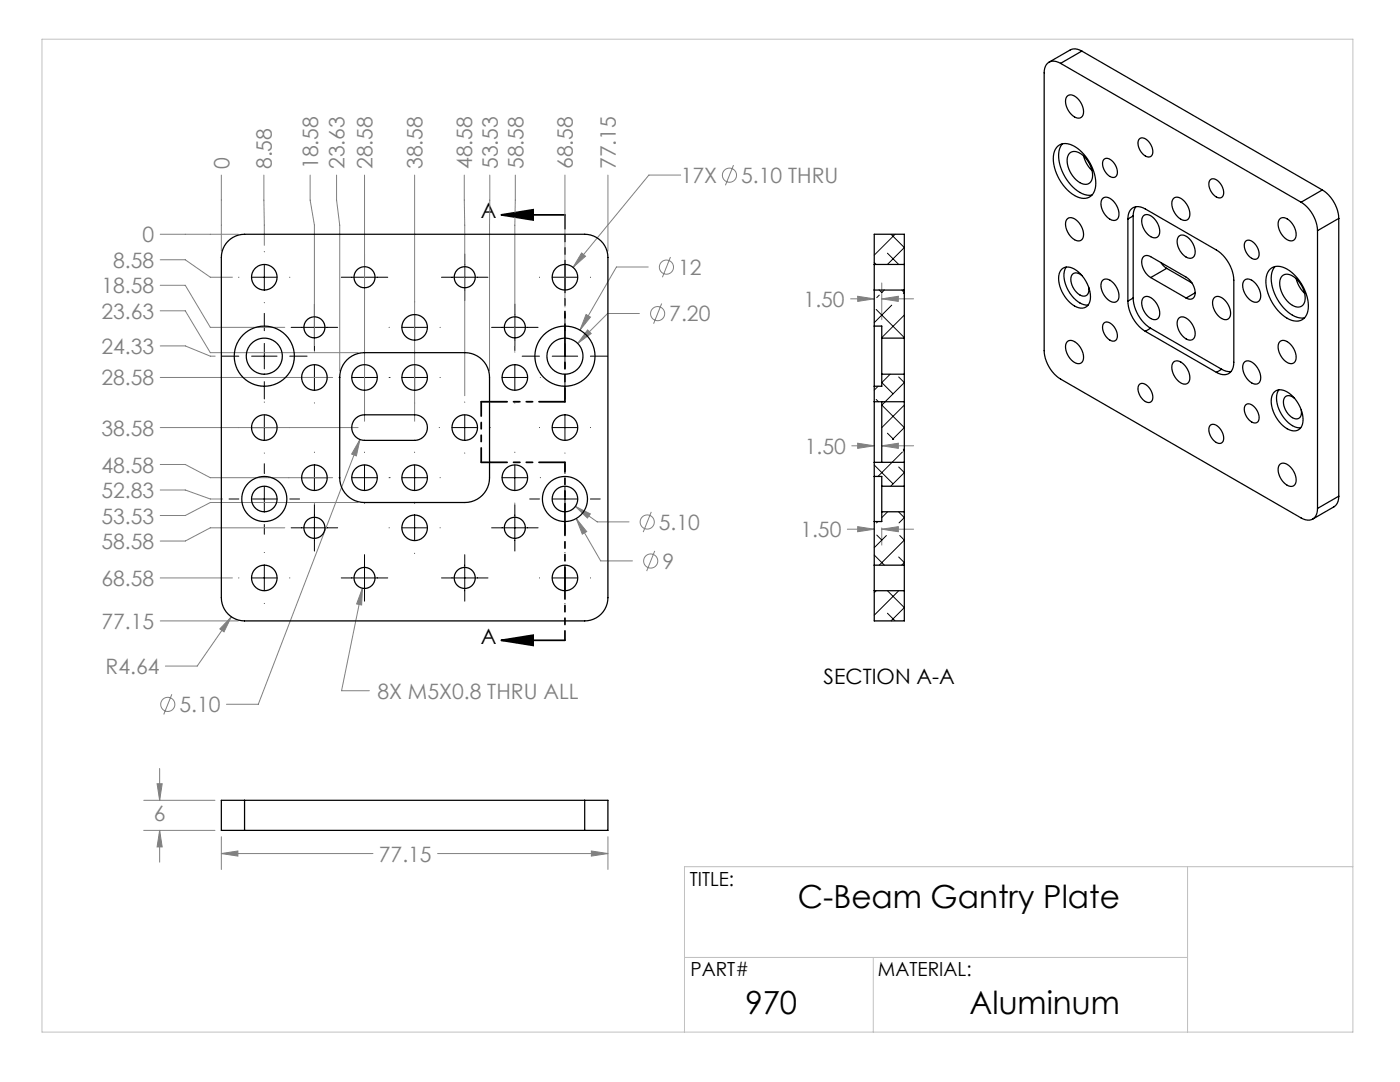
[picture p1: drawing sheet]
<svg xmlns="http://www.w3.org/2000/svg" width="279mm" height="216mm" viewBox="0 0 279 216" stroke-linecap="round" stroke-linejoin="round" font-family="sans-serif">
<g fill="none" stroke="#808080" stroke-width=".2">
<path d="M44.2 34.9v15.2M52.7 34.9v14.1M61.9 34.9v5l.8 5v24.1M67.2 34.9v5l.6 5v29.1M72.7 34.9v49.2M82.7 34.9v49.2M92.7 34.9v44.1M97.7 34.9v39.1M102.8 34.9l-.1 34.1M112.7 34.9v26.4M121.3 34.9v15.2M135.8 34.9h-6.3l-15.1 18.4"/>
<path d="M146.4 32.9l-1.6 4.1M32 46.7h15.5M32 51.8h5l5 3.5h4.4M32 56.9h5l5 8.4h14.8M116.1 50.5l.8 .6-2.5 2.2zM129.4 53.3h-6.4l-7.3 12.6M133.8 51.3l-1.6 4M169.8 59.6h4.7M171.2 59.1l3.3 .5-3.3 .5zM176 59.6l3.3-.5v1zM176 56.5v7.3M176 59.6h6.3"/>
<path d="M32 69h5l5 2.1h.9M32 62h5l5 8.4h29.4M32 75.3h34.4M117 62.8l.8 .5-2.1 2.6zM117.3 65.8l.7 .7-2.7 2zM127.6 62.6h-6.3l-6 5.9M132 60.6l-1.6 4M32 92.7h5l5 2.6h24.4M32 97.8h5l5 1.8h2.4M32 85.3h39.5M71.8 87.7l-.7 3.3-.9-.4zM71.8 87.7l-20.3 52.8h-6.3"/>
<path d="M170 89h4.5M171.2 88.4l3.3 .6-3.3 .5zM176 89l3.3-.6v1.1zM176 89h6.3M32 115.3h14.4M56.8 105.3h-14.8l-5 2.7h-5M71.4 100.3h-29.4l-5 2.6h-5M72.3 117.4l-.1 3.3-1-.2zM72.3 117.4l-4.1 20.4h5.5M114.8 101l3 1.5-.6 .9zM114.8 101l4.4 3.1h6.3M115 103.5l2.1 2.6-.9 .5z"/>
<path d="M115 103.5l4.9 8.4h6.3M130 102.1l-1.6 4.1M130.7 109.9l-1.6 4.1M169.1 105.6h5.4M171.2 105.1l3.3 .5-3.3 .5zM176 105.6l3.3-.5v1zM176 105.3v3.5M176 105.6h6.3M32 123.9h15.5M34.3 138.5l-1.6 4.1M46.2 123.1l-1.5 3-.8-.6zM46.2 123.1l-6.8 9.8h-6.4"/>
<path d="M28.7 159.7h14.2M31.4 156.4h1l-.5 3.3zM31.9 153.3v6.4M28.7 165.7h14.2M31.9 165.7l.5 3.3h-1zM31.9 165.7v6.3M44.2 170.3l3.3-.5v1zM44.2 167v6.5M44.2 170.3h30.2M87.3 170.3h34M118 169.8l3.3 .5-3.3 .5zM121.3 167v6.5"/>
<circle cx="145.6" cy="35" r="1.41"/>
<circle cx="133" cy="53.3" r="1.41"/>
<circle cx="131.2" cy="62.6" r="1.41"/>
<circle cx="129.2" cy="104.2" r="1.41"/>
<circle cx="129.9" cy="111.9" r="1.41"/>
<circle cx="33.5" cy="140.6" r="1.41"/>
</g>
<path d="M100 42.9l6.4-1v2zM100 42.9h12.7M100 127.8l6.4-1.1v2.1zM100 127.8h12.7" fill="none" stroke="#000" stroke-width=".35"/>
<g fill="none" stroke="#000" stroke-width=".2">
<path d="M47.7 55.3h.1M50.2 55.3h5.1M52.7 50.2h.1M52.7 52.8v5.1M57.8 55.3h.1M68.1 55.3h9.3M72.7 50.7v9.3M88.1 55.3h9.3M92.7 50.7v9.3M107.7 55.3h.1M110.2 55.3h5.1M112.7 50.2h.1"/>
<path d="M112.7 52.8v5.1M117.8 55.3h.1M44.2 71.1h3.5M50.2 71.1h5.1M52.7 60.4h.1M52.7 62.5v3.5M52.7 68.5v5.1M52.7 76.2v3.4M57.7 75.3h.1M57.8 71.1h3.5M58.1 65.3h9.3M60.2 75.3h5.1"/>
<path d="M62.7 60.7v9.3M62.7 70.2h.1M62.7 72.8v5.1M67.7 75.3h.1M67.8 75.3h.1M70.2 75.3h5.1M72.7 70.2h.1M72.7 72.8v5.1M77.7 75.3h.1M77.7 65.3h.1M77.8 75.3h.1M80.2 75.3h5.1"/>
<path d="M80.2 65.3h5.1M82.7 60.2h.1M82.7 62.8v5.1M82.7 70.2h.1M82.7 70.4h.1M82.7 72.8v5.1M87.8 75.3h.1M87.8 65.3h.1M97.7 75.3h.1M98.1 65.3h9.3M100.2 75.3h5.1M102.7 60.7v9.3"/>
<path d="M102.7 70.2h.1M102.7 72.8v5.1M104.2 71.1h3.5M107.8 75.3h.1M110.2 71.1h5.1M112.7 60.4h.1M112.7 62.5v3.5M112.7 68.5v5.1M112.7 76.2v3.4M117.8 71.1h3.5M45.7 99.6h2M47.7 85.3h.1"/>
<path d="M50.2 85.3h5.1M50.2 99.6h5.1M52.7 80.2h.1M52.7 82.8v5.1M52.7 90.4h.1M52.7 92.5v2M52.7 97v5.1M57.7 95.3h.1M57.8 85.3h.1M57.8 99.6h2M60.2 95.3h5.1M62.7 80.4h.1"/>
<path d="M62.7 90.2h.1M62.7 92.8v5.1M67.7 95.3h.1M67.8 95.3h.1M70.2 95.3h5.1M72.7 80.4h.1M72.7 90.2h.1M72.7 92.8v5.1M77.7 95.3h.1M77.8 95.3h.1M80.2 95.3h5.1M82.7 80.4h.1"/>
<path d="M82.7 90.2h.1M82.7 92.8v5.1M87.7 85.3h.1M87.8 95.3h.1M90.2 85.3h5.1M92.7 80.2h.1M92.7 82.8v5.1M92.7 90.4h.1M97.7 95.3h.1M97.8 85.3h.1M100.2 95.3h5.1M102.7 80.4h.1"/>
<path d="M102.7 90.2h.1M102.7 92.8v5.1M105.7 99.6h2M107.7 85.3h.1M107.8 95.3h.1M110.2 85.3h5.1M110.2 99.6h5.1M112.7 80.2h.1M112.7 82.8v5.1M112.7 90.4h.1M112.7 92.5v2M112.7 97v5.1"/>
<path d="M117.8 85.3h.1M117.8 99.6h2M47.7 115.3h.1M50.2 115.3h5.1M52.7 104.7v1.9M52.7 110.2h.1M52.7 112.8v5.1M57.8 115.3h.1M58.1 105.3h9.3M62.7 100.4h.1M62.7 100.7v9.3M68.1 115.3h9.3"/>
<path d="M72.7 100.4h.1M72.7 110.7v9.3M77.7 105.3h.1M80.2 105.3h5.1M82.7 100.2h.1M82.7 100.4h.1M82.7 102.8v5.1M82.7 110.4h.1M87.8 105.3h.1M88.1 115.3h9.3M92.7 110.7v9.3M98.1 105.3h9.3"/>
<path d="M102.7 100.4h.1M102.7 100.7v9.3M107.7 115.3h.1M110.2 115.3h5.1M112.7 104.7v1.9M112.7 110.2h.1M112.7 112.8v5.1M117.8 115.3h.1M52.7 120.4h.1M112.7 120.4h.1"/>
</g>
<path d="M112.7 42.9v37.3" fill="none" stroke="#000" stroke-width=".35" stroke-dasharray="6.3 1.3 1.3 1.3 1.3 1.3" stroke-dashoffset="3.6"/>
<path d="M96 92.3h16.7M112.7 80.2h-16.7" fill="none" stroke="#000" stroke-width=".35" stroke-dasharray="6.3 1.3 1.3 1.3 1.3 1.3" stroke-dashoffset="1.2"/>
<path d="M96 80.2v12.1" fill="none" stroke="#000" stroke-width=".35" stroke-dasharray="6.3 1.3 1.3 1.3 1.3 1.3" stroke-dashoffset="3.5"/>
<path d="M112.7 92.3v35.5" fill="none" stroke="#000" stroke-width=".35" stroke-dasharray="6.3 1.3 1.3 1.3 1.3 1.3" stroke-dashoffset="4.5"/>
<path d="M8.4 7.8h261.6v198.1h-261.6zM237 172.9v33M270 172.9h-133.4v33M136.6 191h100.4M174.3 191v14.9" fill="none" stroke="#c0c0c0" stroke-width=".2"/>
<path d="M100 42.9l6.4-1v2zM100 127.8l6.4-1.1v2.1z" fill="#000"/>
<path d="M46.2 123.1l-2.3 2.4 .8 .6zM117 62.8l-1.3 3.1 2.1-2.6zM115 103.5l1.2 3.1 .9-.5zM117.3 65.8l-2 2.7 2.7-2zM72.3 117.4l-1.1 3.1 1 .2zM116.1 50.5l-1.7 2.8 2.5-2.2zM114.8 101l2.4 2.4 .6-.9zM71.8 87.7l-1.6 2.9 .9 .4zM31.4 156.4h1l-.5 3.3zM31.9 165.7l.5 3.3h-1zM44.2 170.3l3.3-.5v1zM118 169.8l3.3 .5-3.3 .5zM171.2 59.1l3.3 .5-3.3 .5zM176 59.6l3.3-.5v1zM176 105.6l3.3-.5v1zM171.2 105.1l3.3 .5-3.3 .5zM176 89l3.3-.6v1.1zM171.2 88.4l3.3 .6-3.3 .5z" fill="#808080"/>
<g fill="none" stroke="#000" stroke-width=".25">
<path d="M211.7 12.6a2 2 0 0 0-2.4-.2 2 2 0 0 0-.9 2.1v55.5a7.2 7.2 0 0 0 3.3 5.6l48 27.7a2 2 0 0 0 2.3 .3 2 2 0 0 0 .9-2.1M211.7 12.6l48 27.8M213.1 19.1a1.78 1.78 0 0 1 2.2 .9 2.73 2.73 0 0 1 .5 3.4 1.78 1.78 0 0 1-2.3-.9 2.73 2.73 0 0 1-.4-3.4zM215.9 10.2l-1.2-.4h-.8l-4.6 2.6M215.9 10.2l-4.2 2.4M215.9 10.2l48 27.7M211.1 29.1a2.98 2.98 0 0 1 3.8 .4 9 9 0 0 1 3.7 8.1 2.38 2.38 0 0 1-3.7 1.7 8.9 8.9 0 0 1-4.6-8.7l.3-.8zM212 28.7a4.8 4.8 0 0 0-.3 4.7 8.3 8.3 0 0 0 5.2 5.5h1M213.4 30.6a1.92 1.92 0 0 1 2.7 .4 5 5 0 0 1 1.8 5 1.51 1.51 0 0 1-2.4 .4 5.3 5.3 0 0 1-2.4-5.2zM216.3 31.1l.7 1.8 .9 1.1M220.1 39.5a1.78 1.78 0 0 1 2.3 .9 2.73 2.73 0 0 1 .5 3.4 1.78 1.78 0 0 1-2.3-.9 2.73 2.73 0 0 1-.5-3.4zM220.4 31.7a1.63 1.63 0 0 1 2 1 2.02 2.02 0 0 1 .1 2.6 2.24 2.24 0 0 1-2.3-1.9l-.2-1z"/>
<path d="M227.5 27.6a1.63 1.63 0 0 1 2 1 2.02 2.02 0 0 1 .1 2.7 2.24 2.24 0 0 1-2.4-1.9l-.1-1.1zM234.3 39.5a1.78 1.78 0 0 1 2.3 .9 2.73 2.73 0 0 1 .4 3.4 1.78 1.78 0 0 1-2.2-.9 2.73 2.73 0 0 1-.5-3.4zM241.6 35.8a1.63 1.63 0 0 1 2.1 1 2.02 2.02 0 0 1 .1 2.6 2.24 2.24 0 0 1-2.4-1.9l-.1-1zM263.9 37.9a7.2 7.2 0 0 1 3.3 5.7M263.9 37.9l-4.2 2.5M45.5 48.1a4.6 4.6 0 0 1 3.3-1.4h67.9a4.6 4.6 0 0 1 4.6 4.7v67.9a4.6 4.6 0 0 1-4.6 4.6h-67.9a4.6 4.6 0 0 1-4.6-4.6v-67.9a4.6 4.6 0 0 1 1.3-3.3zM174.5 52.8v5.1M174.5 52.8v-6.1h6v6.1M174.5 52.8h6M174.5 57.9h6M174.5 57.9v7.2M180.5 52.8v5.1"/>
<path d="M180.5 57.9v9.6M211.9 53.7a2.29 2.29 0 0 1 3 .3 6.3 6.3 0 0 1 2.5 6.5 1.87 1.87 0 0 1-3 .6 6.7 6.7 0 0 1-3-6.4zM212.8 53.3a4.9 4.9 0 0 0 .8 5.3 4.3 4.3 0 0 0 3.6 2.3M213.1 43.6a1.78 1.78 0 0 1 2.2 .9 2.73 2.73 0 0 1 .5 3.4 1.78 1.78 0 0 1-2.3-.9 2.73 2.73 0 0 1-.4-3.4zM215.9 55a1.26 1.26 0 0 0-2.1 .1 3.4 3.4 0 0 0 2.6 4 1.33 1.33 0 0 0 .9-1.8M220.1 55.9a1.78 1.78 0 0 1 2.3 .8 2.73 2.73 0 0 1 .5 3.4 1.78 1.78 0 0 1-2.3-.8 2.73 2.73 0 0 1-.5-3.4zM225.1 43.7a2.12 2.12 0 0 1 1-2.2 2.12 2.12 0 0 1 2.5 .2l14.2 8.2a7.7 7.7 0 0 1 3.4 6v16.4a2.12 2.12 0 0 1-1 2.2 2.12 2.12 0 0 1-2.4-.2M225.1 43.7v16.4M226.2 59.5a7.7 7.7 0 0 0 3.4 6M226.2 43.1v16.4M226.2 43.1l-1.1 .6M226.2 59.5l-1.1 .6"/>
<path d="M226.7 41.2l-.4 .9-.1 1M228.3 59.3a1.78 1.78 0 0 1 2.3 .9 2.73 2.73 0 0 1 .4 3.4 1.78 1.78 0 0 1-2.3-.8 2.73 2.73 0 0 1-.4-3.5zM228.3 43a1.78 1.78 0 0 1 2.3 .9 2.73 2.73 0 0 1 .4 3.4 1.78 1.78 0 0 1-2.3-.9 2.73 2.73 0 0 1-.4-3.4zM229.7 55.4a3.4 3.4 0 0 1-1.6-4 1.11 1.11 0 0 1 1.6-.2l7 4.1a3.4 3.4 0 0 1 1.6 4 1.11 1.11 0 0 1-1.6 .2M229.7 55.4l7 4.1M231.7 52.4l1.1 1.1M232.8 53.5l-3.1 1.9M232.8 53.5l5.1 3M235.3 47.1a1.78 1.78 0 0 1 2.3 .8 2.73 2.73 0 0 1 .5 3.5 1.78 1.78 0 0 1-2.3-.9 2.73 2.73 0 0 1-.5-3.4zM238.5 58.4l-1.8 1.1M242.4 59.3a1.78 1.78 0 0 1 2.3 .9 2.73 2.73 0 0 1 .5 3.4 1.78 1.78 0 0 1-2.3-.9 2.73 2.73 0 0 1-.5-3.4zM248.4 55.9a1.78 1.78 0 0 1 2.3 .8 2.73 2.73 0 0 1 .5 3.4 1.78 1.78 0 0 1-2.3-.8 2.73 2.73 0 0 1-.5-3.4z"/>
<path d="M248.7 48.1a1.63 1.63 0 0 1 2 .9 2.02 2.02 0 0 1 .1 2.7 2.24 2.24 0 0 1-2.3-1.9l-.2-1.1zM253.6 53.6a2.97 2.97 0 0 1 3.7 .4 9 9 0 0 1 3.7 8.1 2.38 2.38 0 0 1-3.7 1.6 8.9 8.9 0 0 1-4.6-8.6l.4-.8zM254.5 53.2a4.8 4.8 0 0 0-.4 4.7 8.3 8.3 0 0 0 5.2 5.5h1.1M255.5 43.6a1.78 1.78 0 0 1 2.3 .9 2.73 2.73 0 0 1 .5 3.4 1.78 1.78 0 0 1-2.3-.9 2.73 2.73 0 0 1-.5-3.4zM255.9 55.1a1.92 1.92 0 0 1 2.6 .3 5 5 0 0 1 1.8 5.1 1.51 1.51 0 0 1-2.4 .4 5.3 5.3 0 0 1-2.4-5.2zM258.7 55.6a6 6 0 0 0 1.7 2.9M259.7 40.4a7.2 7.2 0 0 1 3.2 5.6M262.9 46v55.5M267.2 43.6l-4.3 2.4M267.2 43.6v55.4M69.2 71.8a4.9 4.9 0 0 1 3.5-1.4h20.1a4.9 4.9 0 0 1 4.9 4.9v20.1a4.9 4.9 0 0 1-4.9 4.9h-20.1a4.9 4.9 0 0 1-4.9-4.9v-20.1a4.9 4.9 0 0 1 1.4-3.5zM174.5 65.1v12"/>
<path d="M174.5 77.1v18M174.5 65.1h1.5v2.4M176 67.5v7.2M176 67.5h4.5M176 74.7h4.5M176 74.7v2.4h-1.5M180.5 67.5v7.2M180.5 74.7v22.3M213.1 68.1a1.78 1.78 0 0 1 2.2 .9 2.73 2.73 0 0 1 .5 3.4 1.78 1.78 0 0 1-2.3-.9 2.73 2.73 0 0 1-.4-3.4zM220.4 64.4a1.63 1.63 0 0 1 2 .9 2.02 2.02 0 0 1 .1 2.7 2.24 2.24 0 0 1-2.3-1.9l-.2-1zM225.1 60.1a7.7 7.7 0 0 0 3.5 6M227.5 76.6a1.63 1.63 0 0 1 2 1 2.02 2.02 0 0 1 .1 2.6 2.24 2.24 0 0 1-2.4-1.9l-.1-1z"/>
<path d="M228.6 66.1l14.2 8.2M229.6 65.5l14.2 8.2M229.6 65.5l-1 .6M234.3 72.2a1.78 1.78 0 0 1 2.3 .8 2.73 2.73 0 0 1 .4 3.5 1.78 1.78 0 0 1-2.2-.9 2.73 2.73 0 0 1-.5-3.4zM235.3 63.4a1.78 1.78 0 0 1 2.3 .9 2.73 2.73 0 0 1 .5 3.4 1.78 1.78 0 0 1-2.3-.9 2.73 2.73 0 0 1-.5-3.4zM243.8 73.7l.9 .4h1M243.8 73.7l-1 .6M248.4 72.2a1.78 1.78 0 0 1 2.3 .8 2.73 2.73 0 0 1 .5 3.5 1.78 1.78 0 0 1-2.3-.9 2.73 2.73 0 0 1-.5-3.4zM254.3 78.2a2.29 2.29 0 0 1 3 .3 6.3 6.3 0 0 1 2.5 6.5 1.87 1.87 0 0 1-2.9 .6 6.7 6.7 0 0 1-3.1-6.4zM255.2 77.8a4.9 4.9 0 0 0 .8 5.3 4.3 4.3 0 0 0 3.6 2.3M255.5 68.1a1.78 1.78 0 0 1 2.3 .9 2.73 2.73 0 0 1 .5 3.4 1.78 1.78 0 0 1-2.3-.9 2.73 2.73 0 0 1-.5-3.4zM258.4 79.5a1.26 1.26 0 0 0-2.2 .1 3.4 3.4 0 0 0 2.6 4 1.33 1.33 0 0 0 .9-1.8"/>
<path d="M71.1 83.4a2.55 2.55 0 0 1 1.6-.6h10a2.55 2.55 0 0 1 2.6 2.5 2.55 2.55 0 0 1-2.6 2.6h-10a2.55 2.55 0 0 1-2.3-1.7 2.55 2.55 0 0 1 .7-2.8zM174.5 95.1v9M174.5 95.1h1.5v1.9M174.5 80.2h6M174.5 92.3h6M176 97v5.1M176 80.2v12.1M176 97h4.5M180.5 97v5.1M241.6 84.8a1.63 1.63 0 0 1 2.1 1 2.02 2.02 0 0 1 .1 2.6 2.24 2.24 0 0 1-2.4-1.9l-.1-1zM248.7 80.7a1.63 1.63 0 0 1 2 1 2.02 2.02 0 0 1 .1 2.6 2.24 2.24 0 0 1-2.3-1.9l-.2-1zM255.5 92.6a1.78 1.78 0 0 1 2.3 .9 2.73 2.73 0 0 1 .5 3.4 1.78 1.78 0 0 1-2.3-.9 2.73 2.73 0 0 1-.5-3.4z"/>
<path d="M267.2 99l-.3 1.3-.4 .6-4.5 2.7M267.2 99l-4.3 2.5M174.5 112.8v5.1M174.5 117.9v6h6v-6M174.5 104.1v8.7M174.5 112.8h6M174.5 117.9h6M176 102.1v2h-1.5M176 102.1h4.5M180.5 112.8v5.1M180.5 102.1v10.7M48.8 159.7h-4.6v6h4.6"/>
<path d="M48.8 159.7v6M48.8 159.7h67.9M116.7 159.7h4.6v6h-4.6M116.7 159.7v6M48.8 165.7h67.9"/>
<circle cx="52.7" cy="55.3" r="2.55"/>
<circle cx="72.7" cy="55.3" r="2.1"/>
<circle cx="92.7" cy="55.3" r="2.1"/>
<circle cx="112.7" cy="55.3" r="2.55"/>
<circle cx="52.7" cy="71.1" r="6"/>
<circle cx="52.7" cy="71.1" r="3.6"/>
<circle cx="62.7" cy="65.3" r="2.1"/>
<circle cx="62.7" cy="75.3" r="2.55"/>
<circle cx="72.7" cy="75.3" r="2.55"/>
<circle cx="82.7" cy="75.3" r="2.55"/>
<circle cx="82.7" cy="65.3" r="2.55"/>
<circle cx="102.7" cy="65.3" r="2.1"/>
<circle cx="102.7" cy="75.3" r="2.55"/>
<circle cx="112.7" cy="71.1" r="6"/>
<circle cx="112.7" cy="71.1" r="3.6"/>
<circle cx="52.7" cy="99.6" r="2.55"/>
<circle cx="52.7" cy="85.3" r="2.55"/>
<circle cx="52.7" cy="99.6" r="4.5"/>
<circle cx="62.7" cy="95.3" r="2.55"/>
<circle cx="72.7" cy="95.3" r="2.55"/>
<circle cx="82.7" cy="95.3" r="2.55"/>
<circle cx="92.7" cy="85.3" r="2.55"/>
<circle cx="102.7" cy="95.3" r="2.55"/>
<circle cx="112.7" cy="99.6" r="4.5"/>
<circle cx="112.7" cy="85.3" r="2.55"/>
<circle cx="112.7" cy="99.6" r="2.55"/>
<circle cx="52.7" cy="115.3" r="2.55"/>
<circle cx="62.7" cy="105.3" r="2.1"/>
<circle cx="72.7" cy="115.3" r="2.1"/>
<circle cx="82.7" cy="105.3" r="2.55"/>
<circle cx="92.7" cy="115.3" r="2.1"/>
<circle cx="102.7" cy="105.3" r="2.1"/>
<circle cx="112.7" cy="115.3" r="2.55"/>
</g>
<g fill="none" stroke="#000" stroke-width=".2">
<path d="M174.5 52.4l.4 .4M175.5 58.9l-.5 .5M175.5 57.9l.5 .5 .5-.5M177.1 50.5l2.3 2.3M177.8 46.7l2.7 2.7-3.4 3.4M178.6 46.7l-4.1 4.2M180 57.9l.5 .5-.2 .2M174.9 79.7l.4 .5M174.9 61.7l5.6 5.7-.1 .1M175.3 77.1l-.8 .7M177.7 74.7l-1.7 1.6 2.2 2.3M178 60.9l-3.5 3.5"/>
<path d="M179.4 75.2l1.1 1.1-4.5 4.5 4.5 4.5-2.4 2.4M180.5 62.9l-4.5 4.5M174.5 92.8l3.7 3.7M177.1 86.4l1.3 1.3M179.4 93.2l1.1 1.1-2.7 2.7M180.1 90.2l-4.9 4.9M180.3 89.6l.2 .2-.2 .2M180.5 80.8l-4.5 4.5M174.5 110.8l2 2M174.9 117.9l-.4 .4M175 106.8l1 1M175.2 104.1l-.3 .2"/>
<path d="M176.9 106.9l-2.4 2.4M177.1 117.9l3.4 3.3-2.7 2.7M177.1 102.1l-1.1 1.2M179.3 102.1l1.2 1.2-1.1 1M179.4 111.1l1.1 1.2-.5 .5M179.4 117.9l-4.9 4.9M179.6 106.9l.9 .9-5 5M177.1 122.4l1.5 1.5"/>
</g>
<g font-size="6.3">
<text x="159.2" y="181.3">C-Beam Gantry Plate</text>
<text x="148.8" y="202.3">970</text>
<text x="193.5" y="202.3">Aluminum</text>
</g>
<g font-size="4.2" fill="#808080">
<text x="45.8" y="33.8" transform="rotate(-90 45.8 33.8)">0</text>
<text x="54.3" y="33.8" transform="rotate(-90 54.3 33.8)">8.58</text>
<text x="63.5" y="33.8" transform="rotate(-90 63.5 33.8)">18.58</text>
<text x="68.8" y="33.8" transform="rotate(-90 68.8 33.8)">23.63</text>
<text x="74.3" y="33.8" transform="rotate(-90 74.3 33.8)">28.58</text>
<text x="84.3" y="33.8" transform="rotate(-90 84.3 33.8)">38.58</text>
<text x="94.3" y="33.8" transform="rotate(-90 94.3 33.8)">48.58</text>
<text x="99.4" y="33.8" transform="rotate(-90 99.4 33.8)">53.53</text>
<text x="104.4" y="33.8" transform="rotate(-90 104.4 33.8)">58.58</text>
<text x="114.4" y="33.8" transform="rotate(-90 114.4 33.8)">68.58</text>
<text x="122.9" y="33.8" transform="rotate(-90 122.9 33.8)">77.15</text>
<text x="135.8" y="36.5">17X</text>
<text x="147.9" y="36.5">5.10 THRU</text>
<text x="22.6" y="53.4">8.58</text>
<text x="28.5" y="48.3">0</text>
<text x="20.2" y="58.5">18.58</text>
<text x="135.3" y="54.9">12</text>
<text x="20.2" y="63.6">23.63</text>
<text x="133.6" y="64.1">7.20</text>
<text x="160.4" y="61.2">1.50</text>
<text x="20.2" y="70.6">24.33</text>
<text x="20.2" y="76.9">28.58</text>
<text x="20.2" y="86.9">38.58</text>
<text x="20.2" y="94.3">48.58</text>
<text x="160.6" y="90.6">1.50</text>
<text x="20.2" y="99.4">52.83</text>
<text x="20.2" y="104.5">53.53</text>
<text x="131.5" y="105.7">5.10</text>
<text x="159.7" y="107.2">1.50</text>
<text x="20.2" y="109.6">58.58</text>
<text x="132.2" y="113.5">9</text>
<text x="20.2" y="116.9">68.58</text>
<text x="20.2" y="125.5">77.15</text>
<text x="21.1" y="134.5">R4.64</text>
<text x="35.8" y="142.1">5.10</text>
<text x="75.3" y="139.4">8X M5X0.8 THRU ALL</text>
<text x="30.7" y="163.8">6</text>
<text x="75.6" y="171.9">77.15</text>
</g>
<g font-size="4.2">
<text x="96" y="43.6">A</text>
<text x="96" y="128.5">A</text>
<text x="164.4" y="136.5">SECTION A-A</text>
</g>
<g font-size="3.9">
<text x="137.7" y="176.8">TITLE:</text>
<text x="137.8" y="194.8">PART#</text>
<text x="175.2" y="194.8">MATERIAL:</text>
</g>
</svg>
